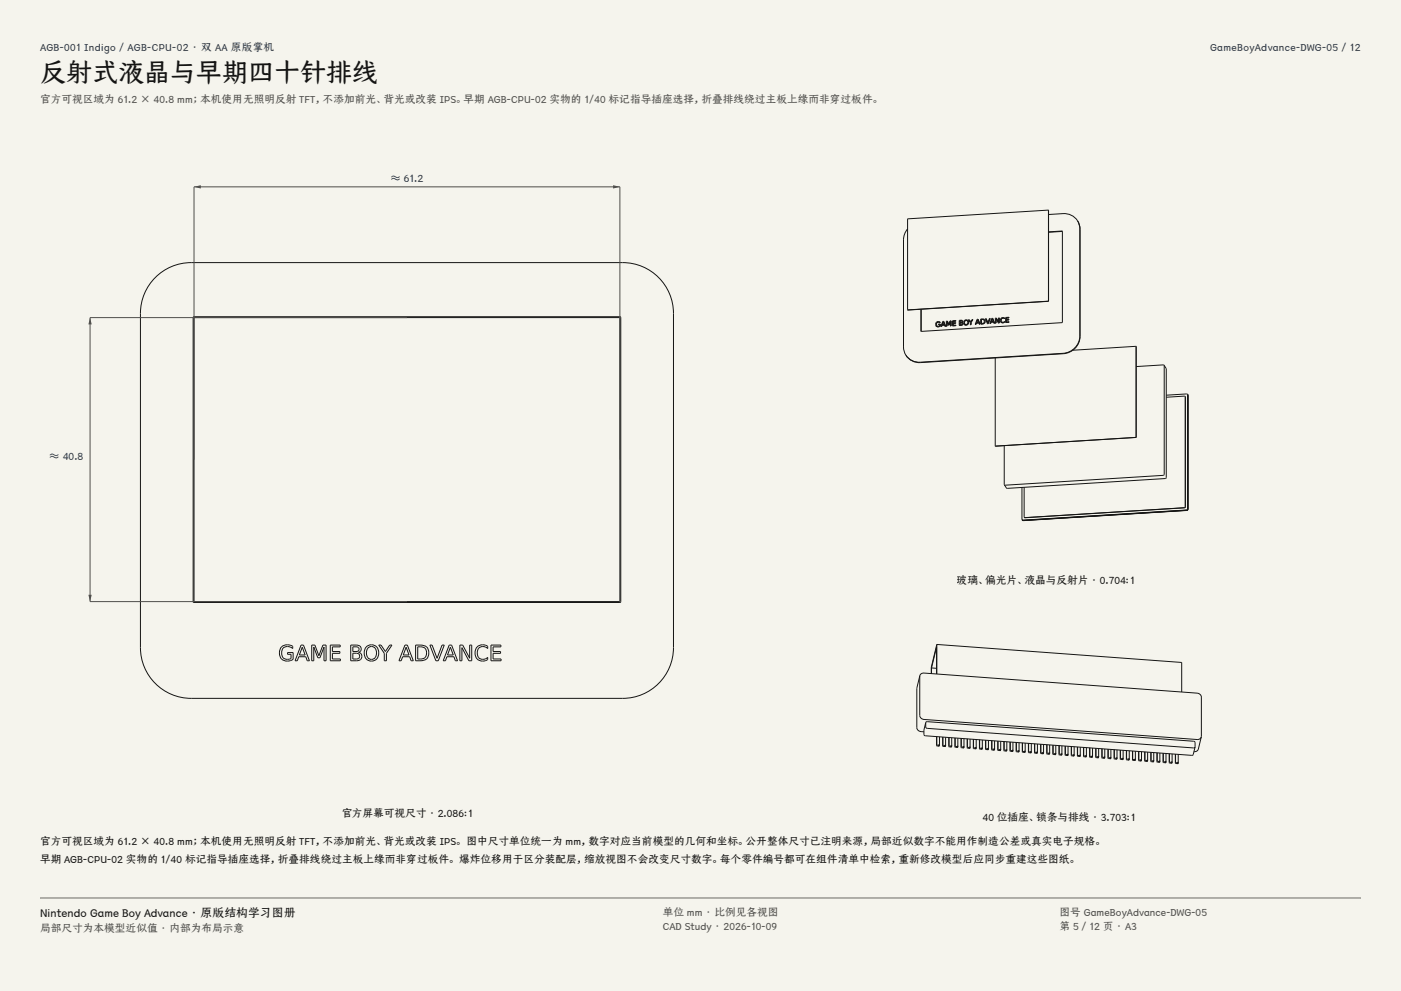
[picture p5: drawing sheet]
<svg xmlns="http://www.w3.org/2000/svg" width="420mm" height="297mm" viewBox="0 0 420 297" stroke-linecap="round" stroke-linejoin="round" font-family="sans-serif">
<g fill="#f5f4ed">
<path d="M0 0h420v297h-420z"/>
<path d="M12 12h396v275h-396z"/>
</g>
<g fill="none" stroke="#141413" stroke-width=".3">
<path d="M46.6 83.2a15.2 15.2 0 0 1 10.7-4.5h129.4a15.2 15.2 0 0 1 15.2 15.2v100.2a15.2 15.2 0 0 1-15.2 15.2h-129.4a15.2 15.2 0 0 1-15.2-15.2v-100.2a15.2 15.2 0 0 1 4.5-10.7zM58 95h128v85.5h-128zM58.2 95.2h127.6v85.1h-127.6zM84.4 193.9a2.89 2.89 0 0 1 3.4-.2v.7a1.98 1.98 0 0 0-2.8-.3 1.98 1.98 0 0 0-.3 2.7 2.06 2.06 0 0 0 2.5 .6v-1.3h-1v-.5h1.7v2a2.54 2.54 0 0 1-3.6-.2 2.54 2.54 0 0 1 .1-3.5zM90.3 193.3h.7l1.8 4.7h-.7l-.4-1.2h-2.1l-.5 1.2h-.6zM90.6 194l.9 2.3h-1.8zM93.4 193.3h1l1.2 3.2 1.2-3.2h1v4.7h-.7v-4.1l-1.2 3.2h-.6l-1.2-3.2v4.1h-.7zM99 193.3h3v.6h-2.4v1.4h2.3v.5h-2.3v1.7h2.4v.5h-3zM105.1 193.3h1.7a1.14 1.14 0 0 1 1.4 .7 1.14 1.14 0 0 1-.7 1.5 1.31 1.31 0 0 1 .9 1.6 1.31 1.31 0 0 1-1.6 .9h-1.7zM105.8 195.8h1a.88 .88 0 0 1 1 .8 .88 .88 0 0 1-1 .9h-1zM105.8 193.9h.9a.73 .73 0 0 1 .9 .7 .73 .73 0 0 1-.9 .7h-.9zM109.8 193.9a2.28 2.28 0 0 1 2.9-.2 2.28 2.28 0 0 1 .7 2.8 2.21 2.21 0 0 1-2.7 1.5 2.21 2.21 0 0 1-1.5-2.7z"/>
<path d="M110.5 194a1.63 1.63 0 0 1 1.9 .2 1.63 1.63 0 0 1 .4 1.9 1.52 1.52 0 0 1-1.7 1.5 1.52 1.52 0 0 1-1.2-1.9l.1-.8zM113.5 193.3h.7l1.3 2 1.3-2h.7l-1.7 2.5v2.2h-.6v-2.2zM121.4 193.3h.7l1.8 4.7h-.7l-.4-1.2h-2.1l-.4 1.2h-.7zM121.8 194l.8 2.3h-1.7zM124.6 193.3h1.3a2.37 2.37 0 0 1 2.6 2.4 2.37 2.37 0 0 1-2.6 2.3h-1.3zM125.2 193.9a1.95 1.95 0 0 1 2.7 1.8 1.95 1.95 0 0 1-2.7 1.8zM128.9 193.3h.6l1.5 4 1.5-4h.7l-1.8 4.7h-.7zM134.7 193.3h.7l1.8 4.7h-.7l-.4-1.2h-2.1l-.5 1.2h-.6zM135 194l.9 2.3h-1.7zM137.9 193.3h.8l2.1 4v-4h.6v4.7h-.8l-2.1-3.9v3.9h-.6zM143 193.9a2.6 2.6 0 0 1 3.2-.2v.7a1.86 1.86 0 0 0-2.5-.3 1.86 1.86 0 0 0-.5 2.4 1.82 1.82 0 0 0 3 .5v.7a2.45 2.45 0 0 1-3.2-.3 2.45 2.45 0 0 1-.2-3.2zM147.2 193.3h3v.6h-2.4v1.4h2.3v.5h-2.3v1.7h2.4v.5h-3z"/>
</g>
<path d="M58.2 137.7v-81.7h127.6v81.7" fill="none" stroke="#504e49" stroke-width=".3"/>
<g fill="#504e49">
<path d="M58.2 56l2-.5v1z"/>
<path d="M183.8 55.5l2 .5-2 .5z"/>
</g>
<path d="M122 95.2h-95v85.1h95" fill="none" stroke="#504e49" stroke-width=".3"/>
<g fill="#504e49">
<path d="M27 95.2l.5 2h-1z"/>
<path d="M26.5 178.3h1l-.5 2z"/>
</g>
<g fill="none" stroke="#141413" stroke-width=".3">
<path d="M272.1 68.6l-.9 1.6-.3 1.7v32.1l.1 1 .6 1.4M314.3 63l-42.2 2.6v27.2M314.3 63h.1M314.3 63v27.3M314.3 64.3l4.4-.3 1.4 .1 2 1 .9 1M318.5 69.4l-4.2 .2M318.5 69.3v27.4l-42.3 2.6M318.5 69.3l-4.2 .2M323 66.1l.5 1.1 .3 1.5v32.1a5.3 5.3 0 0 1-5 5.2l-42.8 2.7a4.7 4.7 0 0 1-4.4-2.3M323 66.1l.6 1.4 .1 1.1v32.1a5.3 5.3 0 0 1-5 5.2l-42.8 2.7-2.2-.4-1.2-.7-.9-1.1M272.1 92.8v.1M272.1 92.9h.1"/>
<path d="M276.1 92.7l.1 6.6M276.2 92.7v6.6M280.6 97.7l.7 .2M280.6 97.7h.1M280.7 97.2a.56 .56 0 0 0 .3 .5 .56 .56 0 0 0 .6 0v-.4h-.3M281.3 96.5l-.4 .2-.2 .5M281.3 96.5l.5 .2M281.3 97.3h.1M281.6 97.9h-.3M281.8 96.5a.86 .86 0 0 0-1.1 .1 .86 .86 0 0 0-.1 1.1M281.8 96.5h.1M281.8 96.7h.1"/>
<path d="M281.8 96.5v.2M281.9 97.1h-.6v.2M281.9 97.1h.1M281.9 97.7h.1M281.9 97.1v.6M281.9 97.7l-.3 .2M282 97.9h.1M282.3 97.8h.1M282.3 97.8l-.3 .1M282.4 97.4v.1M282.4 97.4h.7l.2 .4M282.4 97.4l-.1 .4"/>
<path d="M282.8 96.5l.2 .7-.5 .1zM282.9 96.3h.1M282.9 96.3h-.3l-.6 1.6M282.9 96.3l.6 1.5M283.3 97.8h.1M283.5 97.8h.1M283.5 97.8h-.2M283.7 97.8h.1M283.9 97.7h.1M283.9 97.7l-.2 .1M284 96.2h-.3v1.6M284 96.2h.1"/>
<path d="M284.3 97.4h.1M284.3 97.4l-.4-1v1.3M284.5 97.4h.1M284.5 97.4l.4-1v1.3M284.5 97.4h-.2M284.9 97.7h.1M285.1 96.2h-.3l-.4 1-.4-1M285.1 96.2h.1M285.1 97.7h.1M285.1 96.2v1.5M285.1 97.7h-.2M285.5 97.6h.1"/>
<path d="M285.7 96.3h.1M285.7 96.3v.4h.8M285.7 96.9v.6l.8-.1M285.7 96.9h.1M286.5 96.7v.2M286.5 96.7h.1M286.5 96.9h.1M286.5 96.9h-.8M286.5 96.1h-1v1.5M286.5 96.1h.1M286.5 96.2h.1M286.5 96.1v.1"/>
<path d="M286.5 96.2l-.8 .1M286.5 97.4v.2M286.5 97.4h.1M286.5 97.6h.1M286.5 97.6h-1M287.6 97.5h.1M287.8 96.8v.5l.6-.1v-.3M287.8 96.8h.6M287.8 96.2h.5l.1 .3-.6 .1zM287.8 96.8h.1M287.8 96.2h.1M288.1 97.5h-.5"/>
<path d="M288.4 96.8v.1M288.5 97.3l-.4 .2M288.5 97.4l-.4 .1M288.6 96.1l-1-.1v1.5M288.6 96.1h.1M288.6 96.1l-.2 .6 .2 .1M288.6 96.8l.1 .2M288.6 96.8h.1M288.7 97l-.2 .4M289 97.1l.6 .3M289 97.1h.1M290.2 96.1a.79 .79 0 0 0-1.1 0 .79 .79 0 0 0-.1 1"/>
<path d="M290.2 96.1l.1 .5M290.2 96.1h.1M290.3 95.8h.1M290.3 95.8l.6 .8v.7M290.3 96.6l-.2 .6-.5 .2M290.9 97.3h.1M291.1 96.6h.1M291.1 97.3h.1M291.1 96.6v.7M291.1 97.3h-.2M291.7 95.8h-.3l-.4 .6-.4-.6h-.3M291.7 95.8h.1"/>
<path d="M291.7 95.8l-.6 .8M292.3 97.2h.1M292.6 97.2h.1M292.6 97.2h-.3M292.7 96.8h.7l.2 .3M292.7 96.8h.1M292.7 96.8l-.1 .4M293.1 95.9l.2 .7h-.5zM293.2 95.7h-.3l-.6 1.5M293.2 95.7h.1M293.2 95.7l.6 1.4M293.6 97.1h.1"/>
<path d="M293.8 97.1h.1M293.8 97.1h-.2M294 97.1h.1M294.2 95.8a.64 .64 0 0 1 .9 .5 .64 .64 0 0 1-.9 .6zM294.2 95.8h.1M295.2 95.8l-.5-.2h-.7v1.5M295.2 95.8h.1M295.2 95.8l.1 .5M295.3 96.3l-.2 .6-.7 .2M295.3 96.3l-.4 .7-.9 .1M295.6 95.5h-.2l.6 1.5M295.6 95.5h.1"/>
<path d="M296 97h.1M296.2 97h.1M296.3 97h-.3M296.7 96.9v.1M296.8 95.4h-.2l-.5 1.3-.5-1.2M296.8 95.4h.1M296.8 95.4l-.5 1.6M297 96.9h.1M297 96.9h-.3M297.1 96.5h.1M297.1 96.5l-.1 .4M297.4 95.6l.3 .7-.5 .1z"/>
<path d="M297.6 95.4h-.3l-.6 1.5M297.6 95.4h.1M297.6 95.4l.6 1.5M297.8 96.5l.1 .4M297.8 96.5h-.7M297.9 96.9h.1M298.2 96.9h.1M298.2 96.9h-.3M298.4 96.8h.1M298.6 96.8h.1M298.6 96.8h-.2M298.7 95.3h-.3v1.5"/>
<path d="M298.7 95.3h.1M299.3 96.8h.1M299.3 96.8l-.7-1.2v1.2M299.6 95.3h-.2v1.2l-.7-1.2M299.6 96.8h.1M299.6 95.3h.1M299.6 95.3v1.5M299.6 96.8h-.3M300 96.5h.1M300 96.5l.7 .2M300.7 95.3l.4 .2M300.7 95.3l.5 .2"/>
<path d="M300.7 95.3a.62 .62 0 0 0-.6 .9 .62 .62 0 0 0 1 .1M300.9 96.7h-.2M301.1 95.3a.84 .84 0 0 0-1 .1 .84 .84 0 0 0-.1 1.1M301.1 95.3h.1M301.1 95.5h.1M301.1 95.3l.1 .2M301.1 96.3l.1 .3M301.1 96.3h.1M301.1 96.6h.1M301.2 96.6l-.3 .1M301.5 96.7h.1M301.7 95.3v.5l.7-.1"/>
<path d="M301.7 95.3h.1M301.7 95.9v.6l.8-.1M301.7 95.9h.1M302.4 95.7h.1M302.4 95.9h.1M302.4 95.7v.2M302.4 95.9h-.7M302.5 95.1h-1v1.6M302.5 95.1h.1M302.5 95.3h.1M302.5 95.1v.2M302.5 95.3h-.8"/>
<path d="M302.5 96.4v.2M302.5 96.6h.1M302.5 96.4h.1M302.5 96.6l-1 .1M314.3 90.2l-42.2 2.7M314.3 90.3l-42.1 2.6M298.4 107.3v26.4M340.5 103.8h.1M340.5 103.8l-18.9 1.2M340.6 103.8l-.1 27.3M340.6 103.8h.1M340.6 103.8v.1"/>
<path d="M340.6 103.9v27.2M349 109.5l-.1 32.9-47.8 2.9M349 109.5l-8.4 .4M349 109.5l.6 1.1-.1 32.8-47.6 3-.8-1.1M355.3 118.8l-.1 33.3-48.1 2.9M355.3 118.8l-5.7 .3M355.3 118.8v.1M355.3 118.9v.1M356 118.2l.1 .2M356 118.2l-.3-.1-6.1 .3M356 118.2l.1 .1M356 118.2v.1"/>
<path d="M356 118.3l.1 .1M356.1 118.4v34.2l-.4 .3M356.1 118.3h.1M356.1 118.3v.2M356.1 118.5v34.1l-.3 .4M298.4 133.7h.1M301.1 133.6v11.7M340.5 131.1l-42.1 2.6M306.4 146.1v9.6M306.4 155.7l.1 .2M306.4 155.8h.1M306.5 155.8l.3 .2"/>
<path d="M306.5 155.9h.1M307 146l.1 9M307.1 155h.1M355.3 151.9l-.2 .3-48 2.8M355.8 152.9l-49 3.1M355.8 153l-49 3-.3-.1M356.1 152.5l-.4 .3-49 3.1-.3-.2M356.1 152.6l-.3 .3M280.8 193.1v8.9M280.8 193.1l-1.6 6.9v1.9M280.8 193.1l73.5 5.4v8.9M275.8 202.5l-1 3.8v11.8l.3 .6a2.11 2.11 0 0 0 1.9 .6"/>
<path d="M275.8 202.5a1.15 1.15 0 0 1 1.2-.8l82.3 6.1 .6 .5 .3 .6-.1 12M275.8 202.5l-.1 11.9 .3 .7 .6 .4 82.3 6.1a1.15 1.15 0 0 0 1.2-.7M277.5 216.5l-.5 2.3v1.3l.4 .4 79.9 5.9 .4-.3 .6-2.2M277.5 216.5l.5-.2 79.8 5.9 .5 .4v1.3M277.5 216.5v1.4l.5 .4 79.8 5.9 .5-.3M279.3 200.2l1.5-6.3v8.1M279.3 200.2l1.5 .1M279.3 200.2v1.7M280.8 220.8v2.7l.7 .1M280.8 220.8v2.4l.7 .2M281.4 223.5l.1 .1zM281.5 223.2l.1 .1z"/>
<path d="M281.6 223.3v.2M281.6 223.3h.1M281.6 220.8v2.5M282.6 220.9v2.7l.7 .1M282.7 220.9v2.5l.7 .1M283.3 223.6l.1 .1zM283.3 223.3l.1 .2zM283.4 223.7h.1M283.5 223.4l-.1 .3M283.5 223.4h.1M283.5 221v2.4M284.4 221v2.7l.8 .2"/>
<path d="M284.5 221v2.5l.7 .1M285.1 223.7l.1 .2zM285.2 223.5l.1 .1zM285.3 223.8h.1M285.3 223.6v.2M285.3 223.6h.1M285.3 221.1v2.5M286.3 221.2v2.7l.7 .1M286.3 221.2v2.4l.8 .2M286.9 223.9l.1 .1zM287 223.6l.1 .2zM287.1 223.9h.1"/>
<path d="M287.1 223.7v.2M287.1 223.7h.1M287.1 221.2v2.5M288.1 221.3v2.7l.7 .1M288.2 221.3v2.5l.7 .1M288.8 224l.1 .1zM288.8 223.7l.1 .2zM288.9 224.1h.1M289 221.4l-.1 2.7M290 221.4v2.7l.7 .2M290 221.4v2.5l.7 .1M290.6 224.1l.1 .2z"/>
<path d="M290.7 223.9l.1 .1zM290.8 224v.2M290.8 224h.1M290.8 221.5v2.5M291.8 221.6v2.7l.7 .1M291.8 221.6v2.4l.8 .2M292.5 224.3l.1 .1zM292.5 224l.1 .2zM292.6 224.3v.1M292.7 224.1l-.1 .3M292.7 224.1h.1M292.7 221.6v2.5"/>
<path d="M293.6 221.7v2.7l.7 .1M293.7 221.7v2.5l.7 .1M294.3 224.4l.1 .1zM294.3 224.2l.1 .1zM294.4 224.5h.1M294.5 224.2l-.1 .3M294.5 224.2h.1M294.5 221.8v2.4M295.5 221.8v2.7l.7 .2M295.5 221.8v2.5l.7 .1M296.1 224.5l.1 .2zM296.2 224.3l.1 .1z"/>
<path d="M296.3 224.6h.1M296.3 224.4v.2M296.3 224.4h.1M296.3 221.9v2.5M297.3 222v2.7l.7 .1M297.4 222v2.4l.7 .2M298 224.7l.1 .1zM298 224.4l.1 .2zM298.2 222l-.1 2.7M299.1 222.1v2.7l.7 .1M299.2 222.1v2.5l.7 .1M299.8 224.8l.1 .1z"/>
<path d="M299.9 224.6l.1 .1zM300 224.6l-.1 .3M300 224.6h.1M300 222.2v2.4M301 222.2v2.8l.7 .1M301 224.7l.7 .1M301.6 224.9l.1 .2zM301.7 224.7l.1 .1zM301.8 225h.1M301.8 224.8v.2M301.8 224.8h.1M301.8 222.3v2.5"/>
<path d="M302.8 222.4v2.7l.7 .1M302.9 222.4v2.4l.7 .2M303.5 225.1l.1 .1zM303.5 224.8l.1 .2zM303.6 225.1v.1M303.7 224.9l-.1 .3M303.7 224.9h.1M303.7 222.4v2.5M304.6 222.5v2.7l.7 .2M304.7 225l.7 .1M305.3 225.2l.1 .1zM305.4 225l.1 .1z"/>
<path d="M305.4 225.3h.1M305.5 225.1l-.1 .2M305.5 225v.1M305.5 222.6v2.4M306.5 222.6v2.8l.7 .1M306.5 222.7v2.4l.7 .1M307.1 225.3l.1 .2zM307.2 225.1l.1 .1zM307.3 225.4h.1M307.3 222.7v2.7M308.3 222.8v2.7l.7 .1M308.4 225.2l.7 .2"/>
<path d="M309 225.5l.1 .1zM309 225.2l.1 .2zM309.2 225.3l-.1 .3M309.2 225.3h.1M309.2 222.8v2.5M310.1 222.9v2.7l.8 .2M310.2 222.9v2.5l.7 .1M310.8 225.6l.1 .1zM310.9 225.4l.1 .1zM310.9 225.7h.1M311 225.5l-.1 .2M311 225.4v.1"/>
<path d="M311 223v2.4M312 223.1v2.7l.7 .1M312 225.5l.7 .1M312.6 225.7l.1 .2zM312.7 225.5l.1 .1zM312.8 225.8h.1M312.8 225.6v.2M312.8 225.6h.1M312.8 223.1v2.5M313.8 223.2v2.7l.7 .1M313.9 223.2v2.5l.7 .1M314.5 225.9l.1 .1z"/>
<path d="M314.5 225.6l.1 .2zM314.6 226h.1M314.7 225.7l-.1 .3M314.7 225.7h.1M314.7 223.3v2.4M315.6 223.3v2.7l.8 .2M315.7 225.8l.7 .1M316.3 226l.1 .2zM316.4 225.8l.1 .1zM316.5 226.1h.1M316.5 223.4v2.7M317.5 223.5v2.7l.7 .1"/>
<path d="M317.5 223.5v2.4l.8 .2M318.1 226.2l.1 .1zM318.2 225.9l.1 .1zM318.3 226.2h.1M318.3 226v.2M318.3 226h.1M318.3 223.5v2.5M319.3 223.6v2.7l.7 .1M319.4 226.1l.7 .1M320 226.3l.1 .1zM320 226l.1 .2zM320.2 226.1l-.1 .3"/>
<path d="M320.2 226.1h.1M320.2 223.7v2.4M321.2 223.7v2.7l.7 .2M321.2 223.7v2.5l.7 .1M321.8 226.4l.1 .2zM321.9 226.2l.1 .1zM322 226.5h.1M322 226.3v.2M322 226.3h.1M322 223.8v2.5M323 223.9v2.7l.7 .1M323 226.3l.8 .2"/>
<path d="M323.7 226.6l.1 .1zM323.7 226.3l.1 .1zM323.8 226.6h.1M323.9 226.4l-.1 .2M323.9 226.4h.1M323.9 223.9v2.5M324.8 224v2.7l.7 .1M324.9 224v2.5l.7 .1M325.5 226.7l.1 .1zM325.5 226.4l.1 .2zM325.6 226.8h.1M325.7 224.1l-.1 2.7"/>
<path d="M326.7 224.1v2.7l.7 .2M326.7 226.6l.7 .1M327.3 226.8l.1 .2zM327.4 226.6l.1 .1zM327.5 226.9h.1M327.5 226.7v.2M327.5 226.7h.1M327.5 224.2v2.5M328.5 224.3v2.7l.7 .1M328.6 224.3v2.4l.7 .2M329.2 227l.1 .1zM329.2 226.7l.1 .2z"/>
<path d="M329.4 226.8l-.1 .2M329.4 226.8h.1M329.4 224.3v2.5M330.3 224.4v2.7l.7 .1M330.4 226.9l.7 .1M331 227.1l.1 .1zM331.1 226.9l.1 .1zM331.1 227.2h.1M331.2 226.9l-.1 .3M331.2 226.9h.1M331.2 224.5v2.4M332.2 224.5v2.7l.7 .2"/>
<path d="M332.2 224.5v2.5l.7 .1M332.8 227.2l.1 .2zM332.9 227l.1 .1zM333 227.3h.1M333 227.1v.2M333 227.1h.1M333 224.6v2.5M334 224.7v2.7l.7 .1M334.1 224.7v2.4l.7 .2M334.7 227.4l.1 .1zM334.7 227.1l.1 .2zM334.8 227.4v.1"/>
<path d="M334.9 224.7l-.1 2.8M335.8 224.8v2.7l.7 .1M335.9 224.8v2.5l.7 .1M336.5 227.5l.1 .1zM336.6 227.3l.1 .1zM336.6 227.6h.1M336.7 227.3l-.1 .3M336.7 227.3h.1M336.7 224.9v2.4M337.7 224.9v2.8l.7 .1M337.7 224.9v2.5l.7 .1M338.3 227.6l.1 .2z"/>
<path d="M338.4 227.4l.1 .1zM338.5 227.5v.2M338.5 227.5h.1M338.5 225v2.5M339.5 225.1v2.7l.7 .1M339.6 225.1v2.4l.7 .2M340.2 227.8l.1 .1zM340.2 227.5l.1 .2zM340.3 227.8v.1M340.4 225.1l-.1 2.8M341.3 225.2v2.7l.8 .2M341.4 225.2v2.5l.7 .1"/>
<path d="M342 227.9l.1 .1zM342.1 227.7l.1 .1zM342.1 228h.1M342.2 227.8l-.1 .2M342.2 227.7v.1M342.2 225.3v2.4M343.2 225.3v2.8l.7 .1M343.2 225.4v2.4l.7 .1M343.8 228l.1 .2zM343.9 227.8l.1 .1zM344 228.1h.1M344 225.4v2.7"/>
<path d="M345 225.5v2.7l.7 .1M345.1 225.5v2.4l.7 .2M345.7 228.2l.1 .1zM345.7 227.9l.1 .2zM345.8 228.2v.1M345.9 228l-.1 .3M345.9 228h.1M345.9 225.5v2.5M346.8 225.6v2.7l.8 .2M346.9 225.6v2.5l.7 .1M347.5 228.3l.1 .1zM347.6 228.1l.1 .1z"/>
<path d="M347.7 228.2v.2M347.7 228.1v.1M347.7 225.7v2.4M348.7 225.8v2.7l.7 .1M348.7 225.8v2.4l.8 .1M349.3 228.4l.1 .2zM349.4 228.2l.1 .1zM349.5 228.5h.1M349.5 228.3v.2M349.5 228.3h.1M349.5 225.8v2.5M350.5 225.9v2.7l.7 .1"/>
<path d="M350.6 225.9v2.5l.7 .1M351.2 228.6l.1 .1zM351.2 228.3l.1 .2zM351.3 228.7h.1M351.4 228.4l-.1 .3M351.4 228.4h.1M351.4 226v2.4M352.4 226v2.7l.7 .2M352.4 226v2.5l.7 .1M353 228.7l.1 .2zM353.1 228.5l.1 .1zM353.2 228.8h.1"/>
<path d="M353.2 226.1v2.7M360.1 220.9l-.9 3.6a1.16 1.16 0 0 1-1.3 .8"/>
<circle cx="289.6" cy="96.6" r=".58"/>
</g>
<path d="M12 269.3h396zM12 269h396v.3h-396z" fill-rule="evenodd" fill="#504e49"/>
<text font-size="7.8" fill="#141413" x="12" y="24.7">反射式液晶与早期四十针排线</text>
<text font-size="3.5" fill="#141413" x="12" y="274.9">Nintendo Game Boy Advance · 原版结构学习图册</text>
<g font-size="3.2" fill="#1b365d">
<text x="12" y="15.3">AGB-001 Indigo / AGB-CPU-02 · 双 AA 原版掌机</text>
<text x="362.8" y="15.3">GameBoyAdvance-DWG-05 / 12</text>
<text x="117.1" y="54.4">≈ 61.2</text>
<text x="14.8" y="137.7">≈ 40.8</text>
</g>
<g font-size="3.2" fill="#504e49">
<text x="12" y="30.9">官方可视区域为 61.2 × 40.8 mm；本机使用无照明反射 TFT，不添加前光、背光或改装 IPS。早期 AGB-CPU-02 实物的 1/40 标记指导插座选择，折叠排线绕过主板上缘而非穿过板件。</text>
<text x="198.7" y="274.5">单位 mm · 比例见各视图</text>
<text x="317.6" y="274.5">图号 GameBoyAdvance-DWG-05</text>
<text x="12" y="279.3">局部尺寸为本模型近似值 · 内部为布局示意</text>
<text x="198.7" y="278.8">CAD Study · 2026-10-09</text>
<text x="317.6" y="278.8">第 5 / 12 页 · A3</text>
</g>
<g font-size="3.2" fill="#141413">
<text x="286.8" y="175">玻璃、偏光片、液晶与反射片 · 0.704:1</text>
<text x="102.3" y="245">官方屏幕可视尺寸 · 2.086:1</text>
<text x="294.6" y="246">40 位插座、锁条与排线 · 3.703:1</text>
<text x="12" y="253.3">官方可视区域为 61.2 × 40.8 mm；本机使用无照明反射 TFT，不添加前光、背光或改装 IPS。 图中尺寸单位统一为 mm，数字对应当前模型的几何和坐标。公开整体尺寸已注明来源，局部近似数字不能用作制造公差或真实电子规格。</text>
<text x="12" y="258.6">早期 AGB-CPU-02 实物的 1/40 标记指导插座选择，折叠排线绕过主板上缘而非穿过板件。 爆炸位移用于区分装配层，缩放视图不会改变尺寸数字。每个零件编号都可在组件清单中检索，重新修改模型后应同步重建这些图纸。</text>
</g>
</svg>
